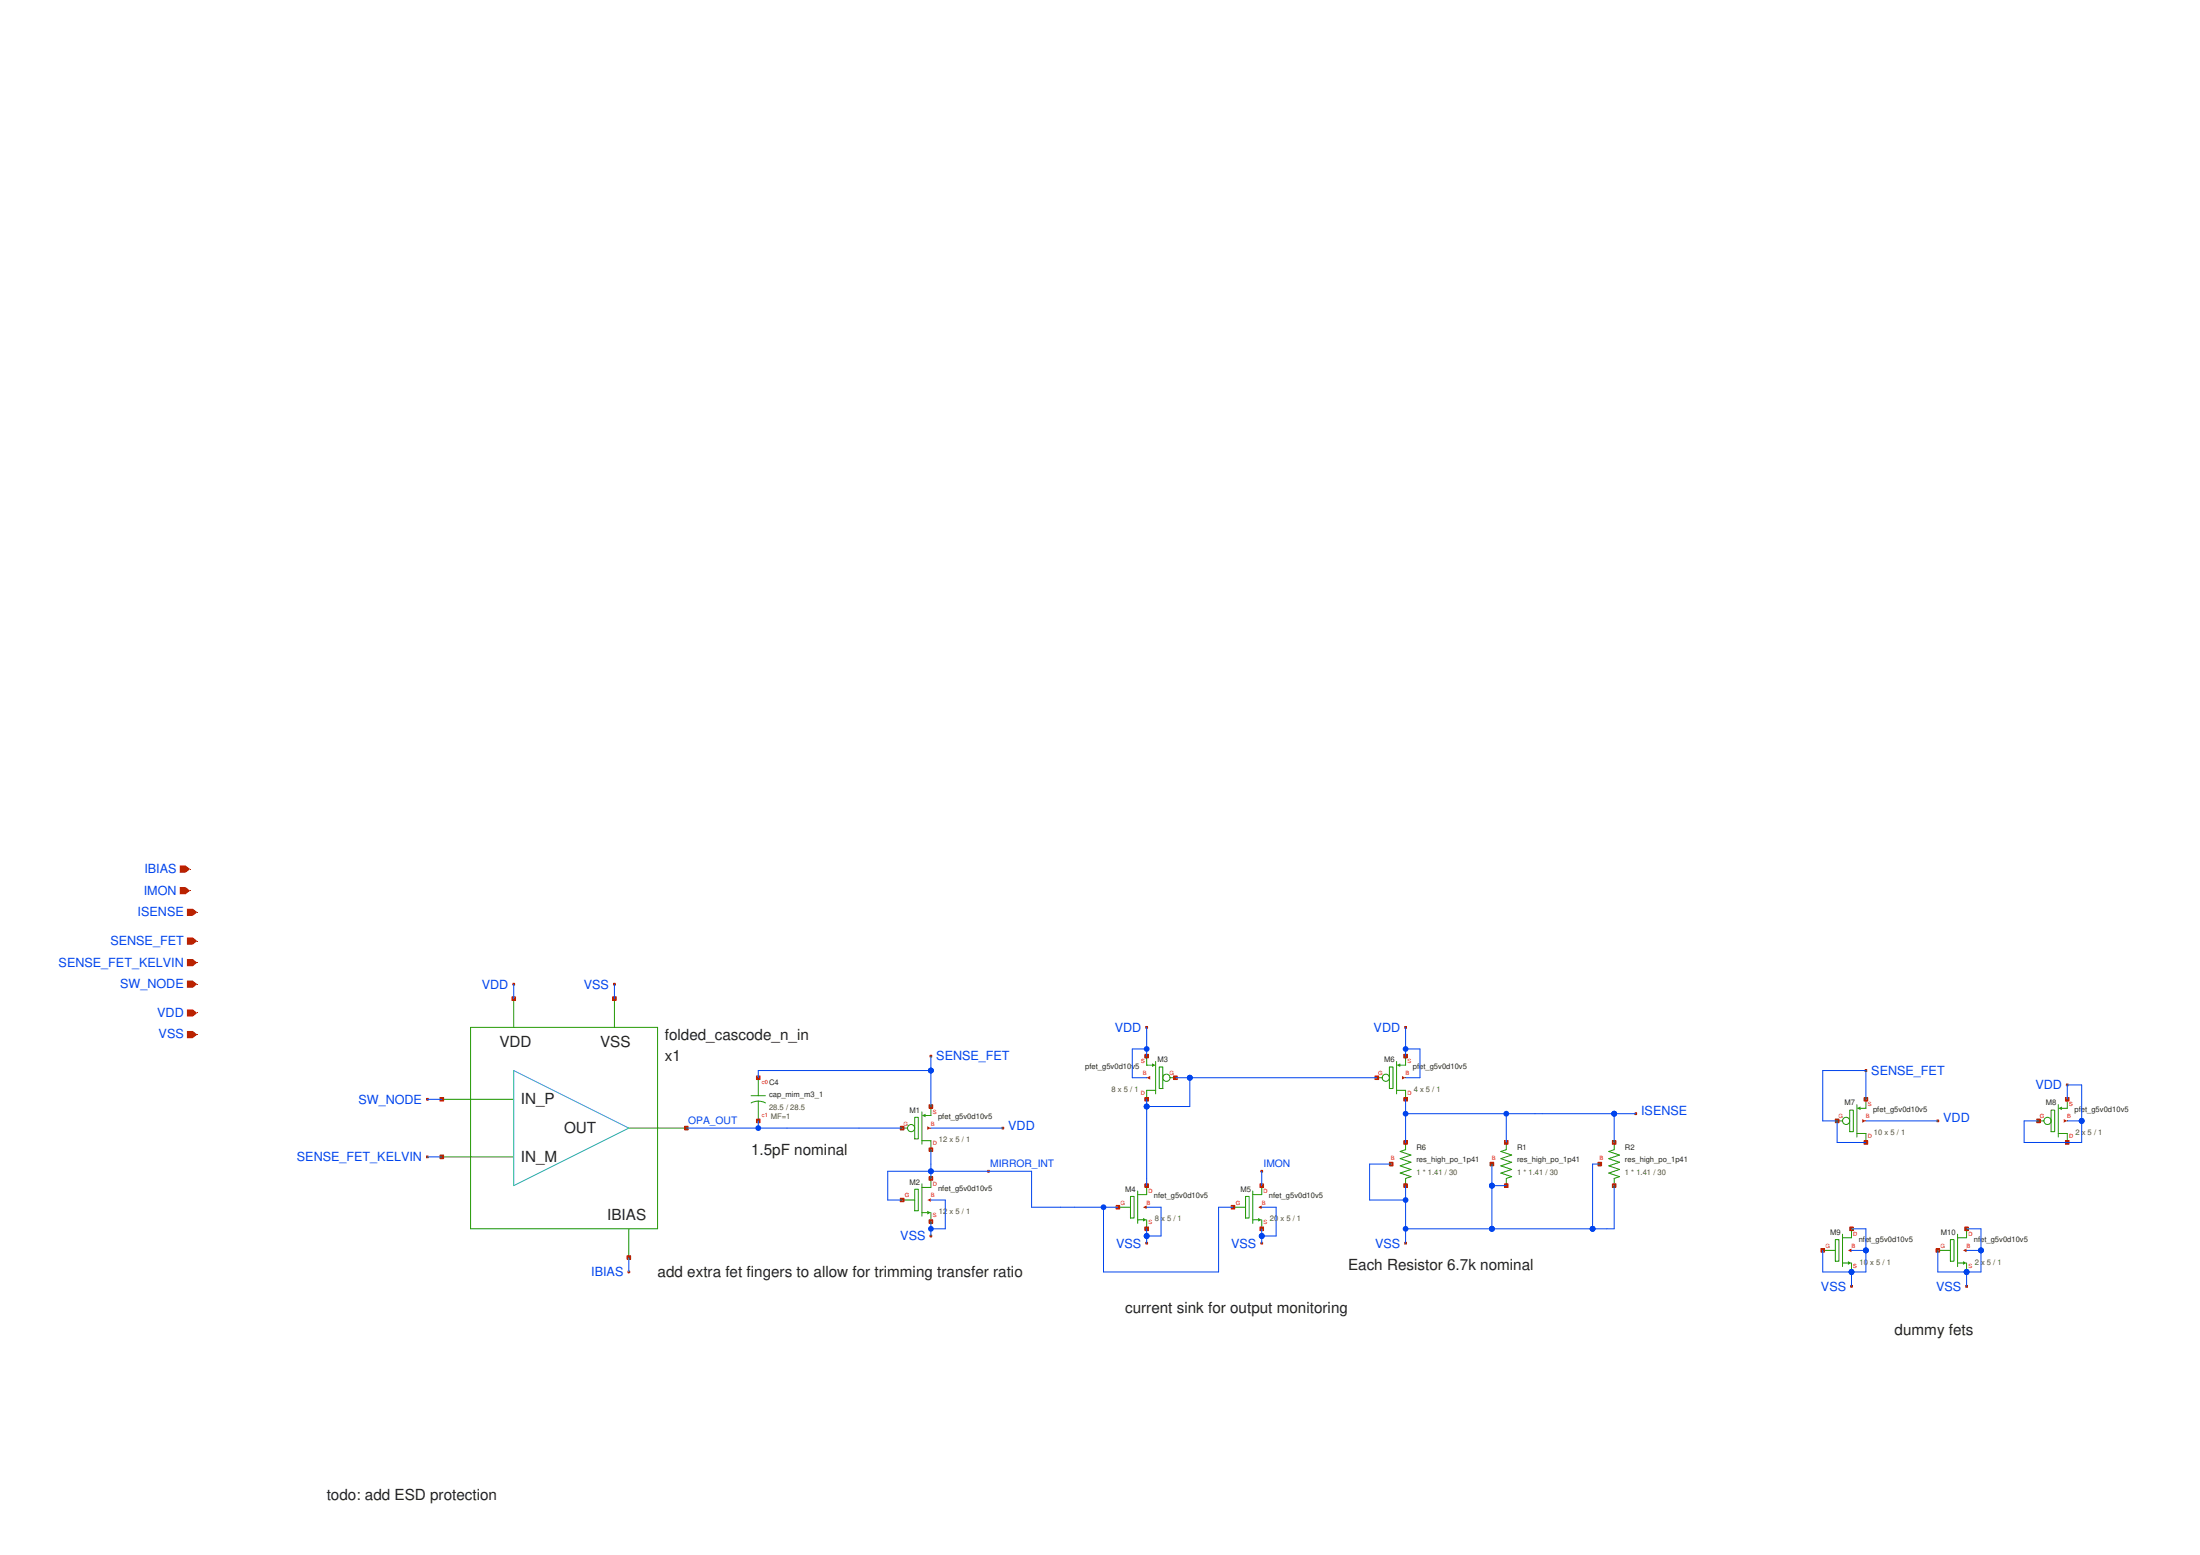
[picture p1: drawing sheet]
<svg xmlns="http://www.w3.org/2000/svg" width="297mm" height="210mm" viewBox="0 0 297 210" stroke-linecap="round" stroke-linejoin="round" font-family="sans-serif">
<path d="M63.5 138.7h25.3v27.2h-25.3zM69.4 134.8v3.9M83 134.8v3.9M59.7 148.4h9.7M59.7 156.2h9.7M84.9 152.3h7.8M121.8 152.3h.7M124.5 154h1.2v1.2M124.5 150.1v4.4M125.7 149.4v1.2h-.7M84.9 165.9v3.9" fill="none" stroke="#229800" stroke-width=".14"/>
<path d="M124.5 150.6l.5-.3v.5z" fill="#229800"/>
<g fill="none" stroke="#229800" stroke-width=".14">
<path d="M123.5 150.8h.5v2.9h-.5zM124.5 159.8v4.4M125.7 159.1v1.2h-1.2M121.8 162h1.7M124.5 163.7h.7M125.7 163.7v1.2"/>
<circle cx="123" cy="152.3" r=".49"/>
</g>
<path d="M125.2 163.4l.5 .3-.5 .2z" fill="#229800"/>
<path d="M123.5 160.5h.5v2.9h-.5zM150.9 163h1.7M153.6 164.7h.7M153.6 160.8v4.3M154.8 160v1.3h-1.2M154.8 164.7v1.2" fill="none" stroke="#229800" stroke-width=".14"/>
<path d="M154.3 164.4l.5 .3-.5 .2z" fill="#229800"/>
<path d="M154.8 142.6v1.2h.7M156 147.2h-1.2v1.2M156 143.3v4.4M158 145.5h.7M152.6 161.5h.5v2.9h-.5z" fill="none" stroke="#229800" stroke-width=".14"/>
<path d="M155.5 143.5l.5 .3-.5 .2z" fill="#229800"/>
<g fill="none" stroke="#229800" stroke-width=".14">
<path d="M156.5 144h.5v2.9h-.5zM166.5 163h1.7M169.1 164.7h.8M169.1 160.8v4.3M170.4 160v1.3h-1.3M170.4 164.7v1.2"/>
<circle cx="157.5" cy="145.5" r=".49"/>
</g>
<path d="M169.9 164.4l.5 .3-.5 .2z" fill="#229800"/>
<path d="M185.9 145.5h.7M188.6 147.2h1.2v1.2M188.6 143.3v4.4M189.8 142.6v1.2h-.7M168.2 161.5h.5v2.9h-.5z" fill="none" stroke="#229800" stroke-width=".14"/>
<path d="M188.6 143.8l.5-.3v.5z" fill="#229800"/>
<g fill="none" stroke="#229800" stroke-width=".14">
<path d="M101.4 148.9a2.06 2.06 0 0 1 2 0M101.4 147.9h2M102.4 145.5v2.4M102.4 148.6v2.7M187.6 144h.5v2.9h-.5zM189.8 154.2v1l-.7 .2 1.4 .5-1.4 .5 1.4 .5-1.4 .5 1.4 .5-1.4 .4 1.4 .5-.7 .3v.9M203.4 154.2v1l-.8 .2 1.5 .5-1.5 .5 1.5 .5-1.5 .5 1.5 .5-1.5 .4 1.5 .5-.7 .3v.9M217.9 154.2v1l-.7 .2 1.5 .5-1.5 .5 1.5 .5-1.5 .5 1.5 .5-1.5 .4 1.5 .5-.8 .3v.9M248 151.3h.8M250.7 153h1.2v1.2M250.7 149.1v4.4M251.9 148.4v1.2h-.7"/>
<circle cx="187.1" cy="145.5" r=".49"/>
</g>
<path d="M250.7 149.6l.5-.2v.4z" fill="#229800"/>
<g fill="none" stroke="#229800" stroke-width=".14">
<path d="M249.7 149.8h.5v3h-.5zM275.2 151.3h.8M277.9 153h1.2v1.2M277.9 149.1v4.4M279.1 148.4v1.2h-.7"/>
<circle cx="249.3" cy="151.3" r=".49"/>
</g>
<path d="M277.9 149.6l.5-.2v.4z" fill="#229800"/>
<g fill="none" stroke="#229800" stroke-width=".14">
<path d="M276.9 149.8h.5v3h-.5zM246.1 168.8h1.7M248.8 170.5h.7M248.8 166.6v4.4M250 165.9v1.2h-1.2M250 170.5v1.2"/>
<circle cx="276.4" cy="151.3" r=".49"/>
</g>
<path d="M249.5 170.2l.5 .3-.5 .2z" fill="#229800"/>
<path d="M247.8 167.3h.5v2.9h-.5zM261.6 168.8h1.7M264.3 170.5h.7M264.3 166.6v4.4M265.5 165.9v1.2h-1.2M265.5 170.5v1.2" fill="none" stroke="#229800" stroke-width=".14"/>
<path d="M265 170.2l.5 .3-.5 .2z" fill="#229800"/>
<path d="M263.3 167.3h.5v2.9h-.5z" fill="none" stroke="#229800" stroke-width=".14"/>
<path d="M59.4 148.1h.5v.5h-.5z" fill="none" stroke="#ba2200" stroke-width=".14"/>
<path d="M59.4 148.1h.5v.5h-.5z" fill="#ba2200"/>
<path d="M59.4 155.9h.5v.5h-.5z" fill="none" stroke="#ba2200" stroke-width=".14"/>
<path d="M59.4 155.9h.5v.5h-.5z" fill="#ba2200"/>
<path d="M92.4 152h.5v.5h-.5z" fill="none" stroke="#ba2200" stroke-width=".14"/>
<path d="M92.4 152h.5v.5h-.5z" fill="#ba2200"/>
<path d="M69.1 134.6h.5v.4h-.5z" fill="none" stroke="#ba2200" stroke-width=".14"/>
<path d="M69.1 134.6h.5v.4h-.5z" fill="#ba2200"/>
<path d="M82.7 134.6h.5v.4h-.5z" fill="none" stroke="#ba2200" stroke-width=".14"/>
<path d="M82.7 134.6h.5v.4h-.5z" fill="#ba2200"/>
<path d="M84.7 169.5h.4v.5h-.4z" fill="none" stroke="#ba2200" stroke-width=".14"/>
<g fill="#ba2200">
<path d="M84.7 169.5h.4v.5h-.4z"/>
<path d="M24.3 116.8h.8l.6 .5-.6 .5h-.8z"/>
</g>
<path d="M25.7 117.3h.1" fill="none" stroke="#ba2200" stroke-width=".14"/>
<path d="M24.3 119.7h.8l.6 .5-.6 .5h-.8z" fill="#ba2200"/>
<path d="M25.7 120.2h.1" fill="none" stroke="#ba2200" stroke-width=".14"/>
<path d="M25.2 122.7h.8l.6 .4-.6 .5h-.8z" fill="#ba2200"/>
<path d="M26.6 123.1h.1" fill="none" stroke="#ba2200" stroke-width=".14"/>
<path d="M25.2 126.5h.8l.6 .5-.6 .5h-.8z" fill="#ba2200"/>
<path d="M26.6 127h.1" fill="none" stroke="#ba2200" stroke-width=".14"/>
<path d="M25.2 129.5h.8l.6 .4-.6 .5h-.8z" fill="#ba2200"/>
<path d="M26.6 129.9h.1" fill="none" stroke="#ba2200" stroke-width=".14"/>
<path d="M25.2 132.4h.8l.6 .5-.6 .4h-.8z" fill="#ba2200"/>
<path d="M26.6 132.9h.1" fill="none" stroke="#ba2200" stroke-width=".14"/>
<path d="M25.2 136.3h.8l.6 .4-.6 .5h-.8z" fill="#ba2200"/>
<path d="M26.6 136.7h.1" fill="none" stroke="#ba2200" stroke-width=".14"/>
<path d="M25.2 139.2h.8l.6 .5-.6 .4h-.8z" fill="#ba2200"/>
<path d="M26.6 139.7h.1" fill="none" stroke="#ba2200" stroke-width=".14"/>
<path d="M125.2 152l.5 .3-.5 .2z" fill="#ba2200"/>
<path d="M125.4 154.9h.5v.5h-.5z" fill="none" stroke="#ba2200" stroke-width=".14"/>
<path d="M125.4 154.9h.5v.5h-.5z" fill="#ba2200"/>
<path d="M121.6 152h.4v.5h-.4z" fill="none" stroke="#ba2200" stroke-width=".14"/>
<path d="M121.6 152h.4v.5h-.4z" fill="#ba2200"/>
<path d="M125.4 149.1h.5v.5h-.5z" fill="none" stroke="#ba2200" stroke-width=".14"/>
<path d="M125.4 149.1h.5v.5h-.5z" fill="#ba2200"/>
<path d="M125.7 152.3h.1" fill="none" stroke="#ba2200" stroke-width=".14"/>
<path d="M125.2 162l.5-.3v.5z" fill="#ba2200"/>
<path d="M125.4 158.8h.5v.5h-.5z" fill="none" stroke="#ba2200" stroke-width=".14"/>
<path d="M125.4 158.8h.5v.5h-.5z" fill="#ba2200"/>
<path d="M121.6 161.7h.4v.5h-.4z" fill="none" stroke="#ba2200" stroke-width=".14"/>
<path d="M121.6 161.7h.4v.5h-.4z" fill="#ba2200"/>
<path d="M125.4 164.7h.5v.4h-.5z" fill="none" stroke="#ba2200" stroke-width=".14"/>
<path d="M125.4 164.7h.5v.4h-.5z" fill="#ba2200"/>
<path d="M125.7 162h.1" fill="none" stroke="#ba2200" stroke-width=".14"/>
<path d="M154.3 163l.5-.3v.5z" fill="#ba2200"/>
<path d="M154.6 159.8h.5v.5h-.5z" fill="none" stroke="#ba2200" stroke-width=".14"/>
<path d="M154.6 159.8h.5v.5h-.5z" fill="#ba2200"/>
<path d="M150.7 162.7h.5v.5h-.5z" fill="none" stroke="#ba2200" stroke-width=".14"/>
<path d="M150.7 162.7h.5v.5h-.5z" fill="#ba2200"/>
<path d="M154.6 165.6h.5v.5h-.5z" fill="none" stroke="#ba2200" stroke-width=".14"/>
<path d="M154.6 165.6h.5v.5h-.5z" fill="#ba2200"/>
<path d="M154.8 163h.1" fill="none" stroke="#ba2200" stroke-width=".14"/>
<path d="M154.8 145.5l.5-.3v.5z" fill="#ba2200"/>
<path d="M154.6 148.1h.5v.5h-.5z" fill="none" stroke="#ba2200" stroke-width=".14"/>
<path d="M154.6 148.1h.5v.5h-.5z" fill="#ba2200"/>
<path d="M158.5 145.2h.4v.5h-.4z" fill="none" stroke="#ba2200" stroke-width=".14"/>
<path d="M158.5 145.2h.4v.5h-.4z" fill="#ba2200"/>
<path d="M154.6 142.3h.5v.5h-.5z" fill="none" stroke="#ba2200" stroke-width=".14"/>
<path d="M154.6 142.3h.5v.5h-.5z" fill="#ba2200"/>
<path d="M154.8 145.5h.1" fill="none" stroke="#ba2200" stroke-width=".14"/>
<path d="M169.9 163l.5-.3v.5z" fill="#ba2200"/>
<path d="M170.1 159.8h.5v.5h-.5z" fill="none" stroke="#ba2200" stroke-width=".14"/>
<path d="M170.1 159.8h.5v.5h-.5z" fill="#ba2200"/>
<path d="M166.2 162.7h.5v.5h-.5z" fill="none" stroke="#ba2200" stroke-width=".14"/>
<path d="M166.2 162.7h.5v.5h-.5z" fill="#ba2200"/>
<path d="M170.1 165.6h.5v.5h-.5z" fill="none" stroke="#ba2200" stroke-width=".14"/>
<path d="M170.1 165.6h.5v.5h-.5z" fill="#ba2200"/>
<path d="M170.3 163h.1" fill="none" stroke="#ba2200" stroke-width=".14"/>
<path d="M92.5 152.2h.3v.2h-.3z" fill="none" stroke="#ba2200" stroke-width=".14"/>
<path d="M92.5 152.2h.3v.2h-.3z" fill="#ba2200"/>
<path d="M220.7 150.2h.3v.3h-.3z" fill="none" stroke="#ba2200" stroke-width=".14"/>
<g fill="#ba2200">
<path d="M220.7 150.2h.3v.3h-.3z"/>
<path d="M189.3 145.2l.5 .3-.5 .2z"/>
</g>
<path d="M189.5 148.1h.5v.5h-.5z" fill="none" stroke="#ba2200" stroke-width=".14"/>
<path d="M189.5 148.1h.5v.5h-.5z" fill="#ba2200"/>
<path d="M185.7 145.2h.4v.5h-.4z" fill="none" stroke="#ba2200" stroke-width=".14"/>
<path d="M185.7 145.2h.4v.5h-.4z" fill="#ba2200"/>
<path d="M189.5 142.3h.5v.5h-.5z" fill="none" stroke="#ba2200" stroke-width=".14"/>
<path d="M189.5 142.3h.5v.5h-.5z" fill="#ba2200"/>
<path d="M189.8 145.5h.1" fill="none" stroke="#ba2200" stroke-width=".14"/>
<path d="M189.5 159.8h.5v.5h-.5z" fill="none" stroke="#ba2200" stroke-width=".14"/>
<path d="M189.5 159.8h.5v.5h-.5z" fill="#ba2200"/>
<path d="M189.5 154h.5v.5h-.5z" fill="none" stroke="#ba2200" stroke-width=".14"/>
<path d="M189.5 154h.5v.5h-.5z" fill="#ba2200"/>
<path d="M187.6 156.9h.5v.5h-.5z" fill="none" stroke="#ba2200" stroke-width=".14"/>
<path d="M187.6 156.9h.5v.5h-.5z" fill="#ba2200"/>
<path d="M203.1 159.8h.5v.5h-.5z" fill="none" stroke="#ba2200" stroke-width=".14"/>
<path d="M203.1 159.8h.5v.5h-.5z" fill="#ba2200"/>
<path d="M203.1 154h.5v.5h-.5z" fill="none" stroke="#ba2200" stroke-width=".14"/>
<path d="M203.1 154h.5v.5h-.5z" fill="#ba2200"/>
<path d="M201.2 156.9h.5v.5h-.5z" fill="none" stroke="#ba2200" stroke-width=".14"/>
<path d="M201.2 156.9h.5v.5h-.5z" fill="#ba2200"/>
<path d="M170.2 158h.3v.2h-.3z" fill="none" stroke="#ba2200" stroke-width=".14"/>
<path d="M170.2 158h.3v.2h-.3z" fill="#ba2200"/>
<path d="M57.6 156h.2v.3h-.2z" fill="none" stroke="#ba2200" stroke-width=".14"/>
<path d="M57.6 156h.2v.3h-.2z" fill="#ba2200"/>
<path d="M125.6 142.4h.2v.3h-.2z" fill="none" stroke="#ba2200" stroke-width=".14"/>
<path d="M125.6 142.4h.2v.3h-.2z" fill="#ba2200"/>
<path d="M84.8 171.6h.2v.2h-.2z" fill="none" stroke="#ba2200" stroke-width=".14"/>
<path d="M84.8 171.6h.2v.2h-.2z" fill="#ba2200"/>
<path d="M82.8 132.7h.3v.3h-.3z" fill="none" stroke="#ba2200" stroke-width=".14"/>
<path d="M82.8 132.7h.3v.3h-.3z" fill="#ba2200"/>
<path d="M125.6 166.7h.2v.3h-.2z" fill="none" stroke="#ba2200" stroke-width=".14"/>
<path d="M125.6 166.7h.2v.3h-.2z" fill="#ba2200"/>
<path d="M154.7 167.7h.2v.2h-.2z" fill="none" stroke="#ba2200" stroke-width=".14"/>
<path d="M154.7 167.7h.2v.2h-.2z" fill="#ba2200"/>
<path d="M170.2 167.7h.3v.2h-.3z" fill="none" stroke="#ba2200" stroke-width=".14"/>
<path d="M170.2 167.7h.3v.2h-.3z" fill="#ba2200"/>
<path d="M189.7 167.7h.2v.2h-.2z" fill="none" stroke="#ba2200" stroke-width=".14"/>
<path d="M189.7 167.7h.2v.2h-.2z" fill="#ba2200"/>
<path d="M69.2 132.7h.3v.3h-.3z" fill="none" stroke="#ba2200" stroke-width=".14"/>
<path d="M69.2 132.7h.3v.3h-.3z" fill="#ba2200"/>
<path d="M154.7 138.6h.2v.2h-.2z" fill="none" stroke="#ba2200" stroke-width=".14"/>
<path d="M154.7 138.6h.2v.2h-.2z" fill="#ba2200"/>
<path d="M189.7 138.6h.2v.2h-.2z" fill="none" stroke="#ba2200" stroke-width=".14"/>
<path d="M189.7 138.6h.2v.2h-.2z" fill="#ba2200"/>
<path d="M135.3 152.2h.2v.2h-.2z" fill="none" stroke="#ba2200" stroke-width=".14"/>
<path d="M135.3 152.2h.2v.2h-.2z" fill="#ba2200"/>
<path d="M102.1 145.2h.5v.5h-.5z" fill="none" stroke="#ba2200" stroke-width=".14"/>
<path d="M102.1 145.2h.5v.5h-.5z" fill="#ba2200"/>
<path d="M102.1 151.1h.5v.4h-.5z" fill="none" stroke="#ba2200" stroke-width=".14"/>
<path d="M102.1 151.1h.5v.4h-.5z" fill="#ba2200"/>
<path d="M57.6 148.3h.2v.2h-.2z" fill="none" stroke="#ba2200" stroke-width=".14"/>
<path d="M57.6 148.3h.2v.2h-.2z" fill="#ba2200"/>
<path d="M133.3 158h.3v.2h-.3z" fill="none" stroke="#ba2200" stroke-width=".14"/>
<path d="M133.3 158h.3v.2h-.3z" fill="#ba2200"/>
<path d="M217.7 159.8h.5v.5h-.5z" fill="none" stroke="#ba2200" stroke-width=".14"/>
<path d="M217.7 159.8h.5v.5h-.5z" fill="#ba2200"/>
<path d="M217.7 154h.5v.5h-.5z" fill="none" stroke="#ba2200" stroke-width=".14"/>
<path d="M217.7 154h.5v.5h-.5z" fill="#ba2200"/>
<path d="M215.8 156.9h.4v.5h-.4z" fill="none" stroke="#ba2200" stroke-width=".14"/>
<g fill="#ba2200">
<path d="M215.8 156.9h.4v.5h-.4z"/>
<path d="M251.4 151.1l.5 .2-.5 .2z"/>
</g>
<path d="M251.7 154h.5v.5h-.5z" fill="none" stroke="#ba2200" stroke-width=".14"/>
<path d="M251.7 154h.5v.5h-.5z" fill="#ba2200"/>
<path d="M247.8 151.1h.5v.4h-.5z" fill="none" stroke="#ba2200" stroke-width=".14"/>
<path d="M247.8 151.1h.5v.4h-.5z" fill="#ba2200"/>
<path d="M251.7 148.1h.5v.5h-.5z" fill="none" stroke="#ba2200" stroke-width=".14"/>
<path d="M251.7 148.1h.5v.5h-.5z" fill="#ba2200"/>
<path d="M251.9 151.3h.1" fill="none" stroke="#ba2200" stroke-width=".14"/>
<path d="M251.8 144.4h.3v.2h-.3z" fill="none" stroke="#ba2200" stroke-width=".14"/>
<path d="M251.8 144.4h.2v.2h-.2z" fill="#ba2200"/>
<path d="M261.5 151.2h.3v.2h-.3z" fill="none" stroke="#ba2200" stroke-width=".14"/>
<g fill="#ba2200">
<path d="M261.5 151.2h.3v.2h-.3z"/>
<path d="M278.6 151.1l.5 .2-.5 .2z"/>
</g>
<path d="M278.9 154h.5v.5h-.5z" fill="none" stroke="#ba2200" stroke-width=".14"/>
<path d="M278.9 154h.5v.5h-.5z" fill="#ba2200"/>
<path d="M275 151.1h.5v.4h-.5z" fill="none" stroke="#ba2200" stroke-width=".14"/>
<path d="M275 151.1h.5v.4h-.5z" fill="#ba2200"/>
<path d="M278.9 148.1h.5v.5h-.5z" fill="none" stroke="#ba2200" stroke-width=".14"/>
<path d="M278.9 148.1h.5v.5h-.5z" fill="#ba2200"/>
<path d="M279.1 151.3h.1" fill="none" stroke="#ba2200" stroke-width=".14"/>
<path d="M279 146.3h.2v.3h-.2z" fill="none" stroke="#ba2200" stroke-width=".14"/>
<g fill="#ba2200">
<path d="M279 146.3h.2v.3h-.2z"/>
<path d="M249.5 168.8l.5-.3v.5z"/>
</g>
<path d="M249.7 165.6h.5v.5h-.5z" fill="none" stroke="#ba2200" stroke-width=".14"/>
<path d="M249.7 165.6h.5v.5h-.5z" fill="#ba2200"/>
<path d="M245.9 168.5h.4v.5h-.4z" fill="none" stroke="#ba2200" stroke-width=".14"/>
<path d="M245.9 168.5h.4v.5h-.4z" fill="#ba2200"/>
<path d="M249.7 171.5h.5v.4h-.5z" fill="none" stroke="#ba2200" stroke-width=".14"/>
<path d="M249.7 171.5h.5v.4h-.5z" fill="#ba2200"/>
<path d="M250 168.8h.1" fill="none" stroke="#ba2200" stroke-width=".14"/>
<path d="M249.9 173.5h.2v.3h-.2z" fill="none" stroke="#ba2200" stroke-width=".14"/>
<g fill="#ba2200">
<path d="M249.9 173.5h.2v.3h-.2z"/>
<path d="M265 168.8l.5-.3v.5z"/>
</g>
<path d="M265.3 165.6h.5v.5h-.5z" fill="none" stroke="#ba2200" stroke-width=".14"/>
<path d="M265.3 165.6h.5v.5h-.5z" fill="#ba2200"/>
<path d="M261.4 168.5h.5v.5h-.5z" fill="none" stroke="#ba2200" stroke-width=".14"/>
<path d="M261.4 168.5h.5v.5h-.5z" fill="#ba2200"/>
<path d="M265.3 171.5h.5v.4h-.5z" fill="none" stroke="#ba2200" stroke-width=".14"/>
<path d="M265.3 171.5h.5v.4h-.5z" fill="#ba2200"/>
<path d="M265.5 168.8h.1" fill="none" stroke="#ba2200" stroke-width=".14"/>
<path d="M265.4 173.5h.2v.3h-.2z" fill="none" stroke="#ba2200" stroke-width=".14"/>
<path d="M265.4 173.5h.2v.3h-.2z" fill="#ba2200"/>
<path d="M69.4 144.5l15.5 7.8-15.5 7.7z" fill="none" stroke="#00cbed" stroke-width=".14"/>
<g fill="none" stroke="#0044ed" stroke-width=".14">
<path d="M69.4 132.9v1.9M83 132.9v1.9M154.8 138.7v3.9M189.8 138.7v3.9M57.7 148.4h2M57.7 156.2h2M92.7 152.3h29.1M102.4 151.3v1M125.7 152.3h9.7M125.7 142.6v6.8M125.7 155.2v3.9M125.7 144.5h-23.3v1"/>
<path d="M154.8 148.4v11.6M154.8 141.6h-1.9v3.9h1.9M158.7 145.5h27.2M160.6 145.5v3.9h-5.8M170.4 158.1v1.9M187.8 157.1h-2.9v4.9h4.9M189.8 141.6h1.9v3.9h-1.9M189.8 148.4v5.8M189.8 150.3h31.1M201.4 157.1v8.8M203.4 150.3v3.9M216 157.1h-1v8.8"/>
<path d="M217.9 150.3v3.9M251.9 148.4v-3.9h-5.8v6.8h1.9v2.9h3.9M251.9 151.3h9.7M279.1 148.4v-1.9h2v7.7h-7.8v-2.9h1.9M279.1 151.3h2M84.9 169.8v1.9M121.8 162h-1.9v-3.9h19.4v4.9h11.6M125.7 164.9v1.9M125.7 162h1.9v3.9h-1.9M149 163v8.7h15.5v-8.7h2M154.8 163h2v3.8h-2M154.8 165.9v1.9"/>
<path d="M170.4 163h1.9v3.8h-1.9M170.4 165.9v1.9M189.8 160v7.8M201.4 160h2M217.9 160v5.9h-28.1M250 165.9h1.9v5.8h-5.8v-2.9M250 171.7v1.9M250 168.8h1.9M265.5 165.9h2v5.8h-5.9v-2.9M265.5 168.8h2M265.5 171.7v1.9"/>
</g>
<g fill="#0044ed">
<path d="M125.4 144.3a.39 .39 0 0 1 .4-.2 .39 .39 0 0 1 .3 .4h-.4h.4a.39 .39 0 0 1-.5 .4 .39 .39 0 0 1-.2-.6z"/>
<path d="M102.2 151.9a.39 .39 0 0 1 .6 .4h-.4h.4a.39 .39 0 0 1-.6 .3 .39 .39 0 0 1 0-.7z"/>
<path d="M125.4 157.9a.39 .39 0 0 1 .4-.2 .39 .39 0 0 1 .3 .4h-.4h.4a.39 .39 0 0 1-.5 .4 .39 .39 0 0 1-.2-.6z"/>
<path d="M125.5 165.5a.39 .39 0 0 1 .6 .4h-.4h.4a.39 .39 0 0 1-.6 .3 .39 .39 0 0 1 0-.7z"/>
<path d="M160.5 145.1a.39 .39 0 0 1 .5 .4h-.4h.4a.39 .39 0 0 1-.5 .3 .39 .39 0 0 1 0-.7z"/>
<path d="M154.5 141.4a.39 .39 0 0 1 .4-.2 .39 .39 0 0 1 .3 .4h-.4h.4a.39 .39 0 0 1-.5 .4 .39 .39 0 0 1-.2-.6z"/>
<path d="M154.5 149.2a.39 .39 0 0 1 .4-.2 .39 .39 0 0 1 .3 .4h-.4h.4a.39 .39 0 0 1-.5 .3 .39 .39 0 0 1-.2-.5z"/>
<path d="M148.8 162.6a.39 .39 0 0 1 .6 .4h-.4h.4a.39 .39 0 0 1-.6 .3 .39 .39 0 0 1 0-.7z"/>
<path d="M154.5 166.6a.39 .39 0 0 1 .4-.1 .39 .39 0 0 1 .3 .3h-.4h.4a.39 .39 0 0 1-.5 .4 .39 .39 0 0 1-.2-.6z"/>
<path d="M189.4 141.4a.39 .39 0 0 1 .5-.2 .39 .39 0 0 1 .3 .4h-.4h.4a.39 .39 0 0 1-.5 .4 .39 .39 0 0 1-.3-.6z"/>
<path d="M201.2 165.5a.39 .39 0 0 1 .6 .4h-.4h.4a.39 .39 0 0 1-.6 .3 .39 .39 0 0 1 0-.7z"/>
<path d="M214.8 165.5a.39 .39 0 0 1 .6 .4h-.4h.4a.39 .39 0 0 1-.6 .3 .39 .39 0 0 1 0-.7z"/>
<path d="M203.2 150a.39 .39 0 0 1 .6 .3h-.4h.4a.39 .39 0 0 1-.6 .4 .39 .39 0 0 1 0-.7z"/>
<path d="M189.4 150.1a.39 .39 0 0 1 .5-.1 .39 .39 0 0 1 .3 .3h-.4h.4a.39 .39 0 0 1-.5 .4 .39 .39 0 0 1-.3-.6z"/>
<path d="M189.6 165.5a.39 .39 0 0 1 .6 .4h-.4h.4a.39 .39 0 0 1-.6 .3 .39 .39 0 0 1 0-.7z"/>
<path d="M201.2 159.7a.39 .39 0 0 1 .6 .3h-.4h.4a.39 .39 0 0 1-.6 .4 .39 .39 0 0 1 0-.7z"/>
<path d="M189.4 161.8a.39 .39 0 0 1 .5-.2 .39 .39 0 0 1 .3 .4h-.4h.4a.39 .39 0 0 1-.5 .4 .39 .39 0 0 1-.3-.6z"/>
<path d="M170 166.6a.39 .39 0 0 1 .5-.1 .39 .39 0 0 1 .2 .3h-.3h.3a.39 .39 0 0 1-.4 .4 .39 .39 0 0 1-.3-.6z"/>
<path d="M217.6 150.1a.39 .39 0 0 1 .4-.1 .39 .39 0 0 1 .3 .3h-.4h.4a.39 .39 0 0 1-.5 .4 .39 .39 0 0 1-.2-.6z"/>
<path d="M267.1 168.6a.39 .39 0 0 1 .5-.2 .39 .39 0 0 1 .3 .4h-.4h.4a.39 .39 0 0 1-.5 .4 .39 .39 0 0 1-.3-.6z"/>
<path d="M265.3 171.4a.39 .39 0 0 1 .6 .3h-.4h.4a.39 .39 0 0 1-.6 .3 .39 .39 0 0 1 0-.6z"/>
<path d="M251.6 168.6a.39 .39 0 0 1 .4-.2 .39 .39 0 0 1 .3 .4h-.4h.4a.39 .39 0 0 1-.5 .4 .39 .39 0 0 1-.2-.6z"/>
<path d="M249.7 171.5a.39 .39 0 0 1 .4-.2 .39 .39 0 0 1 .3 .4h-.4h.4a.39 .39 0 0 1-.5 .4 .39 .39 0 0 1-.2-.6z"/>
<path d="M280.9 151a.39 .39 0 0 1 .5 .3h-.3h.3a.39 .39 0 0 1-.5 .3 .39 .39 0 0 1 0-.6z"/>
</g>
<g font-size="2.1" fill="#222">
<text x="67.4" y="141.3">VDD</text>
<text x="81" y="141.3">VSS</text>
<text x="89.8" y="140.3">folded_cascode_n_in</text>
<text x="89.8" y="143.3">x1</text>
<text x="70.3" y="149.1">IN_P</text>
<text x="76.2" y="153">OUT</text>
<text x="101.4" y="155.9">1.5pF nominal</text>
<text x="70.3" y="156.9">IN_M</text>
<text x="82" y="164.6">IBIAS</text>
<text x="88.8" y="172.4">add extra fet fingers to allow for trimming transfer ratio</text>
<text x="182" y="171.4">Each Resistor 6.7k nominal</text>
<text x="151.9" y="177.2">current sink for output monitoring</text>
<text x="255.8" y="180.2">dummy fets</text>
<text x="44.1" y="202.5">todo: add ESD protection</text>
</g>
<g font-size="1.7" fill="#0044ed">
<text x="19.5" y="117.8">IBIAS</text>
<text x="18.6" y="123.7">ISENSE</text>
<text x="19.4" y="120.8">IMON</text>
<text x="7.9" y="130.5">SENSE_FET_KELVIN</text>
<text x="14.9" y="127.6">SENSE_FET</text>
<text x="16.2" y="133.4">SW_NODE</text>
<text x="21.2" y="137.3">VDD</text>
<text x="65" y="133.4">VDD</text>
<text x="78.8" y="133.4">VSS</text>
<text x="21.4" y="140.2">VSS</text>
<text x="126.4" y="143.1">SENSE_FET</text>
<text x="150.5" y="139.3">VDD</text>
<text x="185.5" y="139.3">VDD</text>
<text x="48.4" y="149">SW_NODE</text>
<text x="252.7" y="145.1">SENSE_FET</text>
<text x="274.8" y="147">VDD</text>
<text x="136.1" y="152.5">VDD</text>
<text x="221.6" y="150.5">ISENSE</text>
<text x="262.4" y="151.5">VDD</text>
<text x="40.1" y="156.7">SENSE_FET_KELVIN</text>
<text x="121.6" y="167.4">VSS</text>
<text x="79.8" y="172.3">IBIAS</text>
<text x="150.7" y="168.4">VSS</text>
<text x="166.2" y="168.4">VSS</text>
<text x="185.7" y="168.4">VSS</text>
<text x="245.9" y="174.2">VSS</text>
<text x="261.4" y="174.2">VSS</text>
</g>
<g font-size="1.4" fill="#0044ed">
<text x="92.9" y="151.7">OPA_OUT</text>
<text x="133.7" y="157.5">MIRROR_INT</text>
<text x="170.6" y="157.5">IMON</text>
</g>
<g font-size="1" fill="#222">
<text x="156.3" y="143.4">M3</text>
<text x="186.9" y="143.4">M6</text>
<text x="103.8" y="146.4">C4</text>
<text x="103.8" y="148.1">cap_mim_m3_1</text>
<text x="146.5" y="144.3">pfet_g5v0d10v5</text>
<text x="190.7" y="144.3">pfet_g5v0d10v5</text>
<text x="249" y="149.2">M7</text>
<text x="276.2" y="149.2">M8</text>
<text x="122.8" y="150.2">M1</text>
<text x="126.7" y="151.1">pfet_g5v0d10v5</text>
<text x="191.2" y="155.2">R6</text>
<text x="204.8" y="155.2">R1</text>
<text x="219.4" y="155.2">R2</text>
<text x="252.9" y="150.1">pfet_g5v0d10v5</text>
<text x="280.1" y="150.1">pfet_g5v0d10v5</text>
<text x="122.8" y="159.9">M2</text>
<text x="126.7" y="160.8">nfet_g5v0d10v5</text>
<text x="151.9" y="160.9">M4</text>
<text x="155.8" y="161.8">nfet_g5v0d10v5</text>
<text x="167.5" y="160.9">M5</text>
<text x="171.3" y="161.8">nfet_g5v0d10v5</text>
<text x="191.2" y="156.9">res_high_po_1p41</text>
<text x="204.8" y="156.9">res_high_po_1p41</text>
<text x="219.4" y="156.9">res_high_po_1p41</text>
<text x="247.1" y="166.7">M9</text>
<text x="251" y="167.6">nfet_g5v0d10v5</text>
<text x="262.1" y="166.7">M10</text>
<text x="266.5" y="167.6">nfet_g5v0d10v5</text>
</g>
<g font-size="1" fill="#660">
<text x="103.8" y="149.8">28.5 / 28.5</text>
<text x="150.1" y="147.4">8 x 5 / 1</text>
<text x="190.9" y="147.4">4 x 5 / 1</text>
<text x="104.1" y="151">MF=1</text>
<text x="126.8" y="154.2">12 x 5 / 1</text>
<text x="253" y="153.2">10 x 5 / 1</text>
<text x="280.2" y="153.2">2 x 5 / 1</text>
<text x="191.2" y="158.6">1 * 1.41 / 30</text>
<text x="204.8" y="158.6">1 * 1.41 / 30</text>
<text x="219.4" y="158.6">1 * 1.41 / 30</text>
<text x="126.8" y="163.9">12 x 5 / 1</text>
<text x="155.9" y="164.9">8 x 5 / 1</text>
<text x="171.4" y="164.9">20 x 5 / 1</text>
<text x="251.1" y="170.7">10 x 5 / 1</text>
<text x="266.6" y="170.7">2 x 5 / 1</text>
</g>
<g font-size=".8" fill="#fe0000">
<text x="154.1" y="143.5">S</text>
<text x="190" y="143.5">S</text>
<text x="102.9" y="146.3">c0</text>
<text x="154" y="147.8">D</text>
<text x="154.3" y="145.1">B</text>
<text x="157.9" y="145.1">G</text>
<text x="186.1" y="145.1">G</text>
<text x="189.8" y="145.1">B</text>
<text x="190" y="147.8">D</text>
<text x="252.2" y="149.3">S</text>
<text x="279.4" y="149.3">S</text>
<text x="102.9" y="150.8">c1</text>
<text x="122" y="151.9">G</text>
<text x="125.7" y="151.9">B</text>
<text x="125.9" y="154.6">D</text>
<text x="125.9" y="150.3">S</text>
<text x="248.2" y="151">G</text>
<text x="251.9" y="151">B</text>
<text x="252.2" y="153.6">D</text>
<text x="275.4" y="151">G</text>
<text x="279.1" y="151">B</text>
<text x="279.4" y="153.6">D</text>
<text x="122.2" y="161.6">G</text>
<text x="125.7" y="161.6">B</text>
<text x="125.9" y="160">D</text>
<text x="155.1" y="161">D</text>
<text x="170.6" y="161">D</text>
<text x="187.8" y="156.5">B</text>
<text x="201.4" y="156.5">B</text>
<text x="216" y="156.5">B</text>
<text x="125.9" y="164.3">S</text>
<text x="151.3" y="162.6">G</text>
<text x="154.8" y="162.6">B</text>
<text x="155.1" y="165.3">S</text>
<text x="166.8" y="162.6">G</text>
<text x="170.4" y="162.6">B</text>
<text x="170.6" y="165.3">S</text>
<text x="250.2" y="166.8">D</text>
<text x="265.8" y="166.8">D</text>
<text x="246.5" y="168.4">G</text>
<text x="250" y="168.4">B</text>
<text x="250.2" y="171.1">S</text>
<text x="262" y="168.4">G</text>
<text x="265.5" y="168.4">B</text>
<text x="265.8" y="171.1">S</text>
</g>
</svg>
